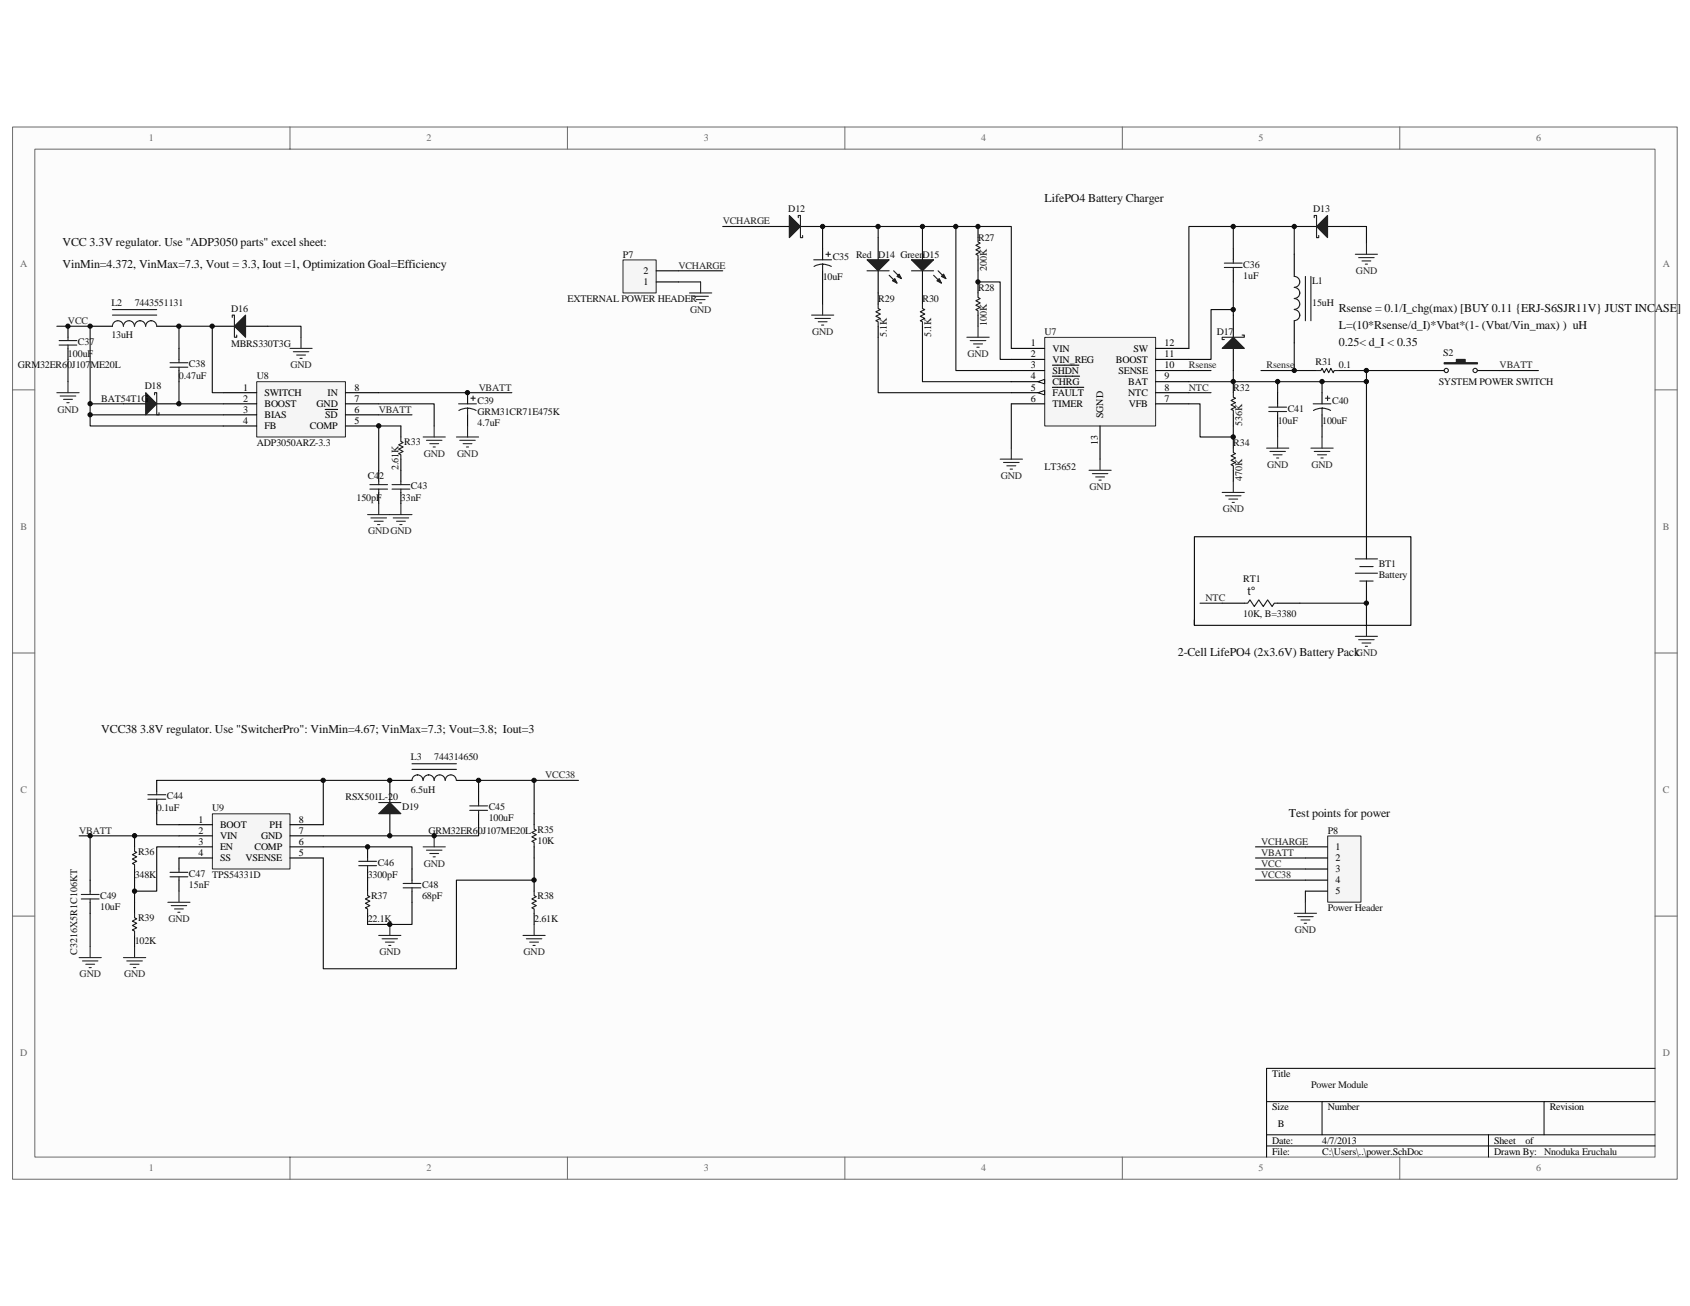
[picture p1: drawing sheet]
<svg xmlns="http://www.w3.org/2000/svg" width="279mm" height="216mm" viewBox="0 0 279 216" stroke-linecap="round" stroke-linejoin="round" font-family="sans-serif">
<path d="M2.1 21h275.2v173.9h-275.2z" fill="#fcfcfc"/>
<path d="M2.1 21h275.2v173.9h-275.2z" fill="none" stroke="#6a6a6a" stroke-width=".17"/>
<path d="M5.8 24.7h267.8v166.6h-267.8z" fill="#fcfcfc"/>
<g fill="none" stroke="#6a6a6a" stroke-width=".17">
<path d="M5.8 24.7h267.8v166.6h-267.8zM47.9 21v3.6M93.8 21v3.6M139.7 21v3.6M185.5 21v3.6M231.4 21v3.6M2.1 64.5h3.6M273.6 64.5h3.7M2.1 107.9h3.6M273.6 107.9h3.7M2.1 151.4h3.6M273.6 151.4h3.7"/>
<path d="M47.9 191.3v3.6M93.8 191.3v3.6M139.7 191.3v3.6M185.5 191.3v3.6M231.4 191.3v3.6"/>
</g>
<path d="M273.6 176.6h-64.2v14.7M209.4 182.1h64.2M209.4 187.6h64.2M209.4 189.4h64.2M218.6 182.1v5.5M246.1 187.6v3.7M255.3 182.1v5.5" fill="none" stroke="#000" stroke-width=".17"/>
<path d="M42.5 63.1h14.6v9.1h-14.6z" fill="#f5f5f5"/>
<path d="M42.4 63.1h14.7v9.1h-14.7z" fill="none" stroke="#262626" stroke-width=".17"/>
<g fill="none" stroke="#000" stroke-width=".18">
<path d="M145.2 39.3v3.6M152.5 39.3v3.6M161.7 37.4v1.9M11.2 53.9v1.9M11.2 57.6v1.8M14.9 53.9h3.7M25.9 53.9h3.7M29.6 57.6v1.8M35.1 53.9h3.7M40.6 53.9h3.7M136 41.1v1.8M136 44.8v1.8"/>
<path d="M145.2 44.8v5.5M145.2 53.9v1.9M152.5 44.8v5.5M152.5 53.9v1.9M161.7 42.9v1.9M161.7 46.6v1.8M161.7 52.1v1.8M203.9 41.1v1.8M203.9 44.8v1.8M214 42v3.7M214 53v3.7M29.6 61.3v1.8"/>
<path d="M36.9 64.9h5.5M36.9 66.8h5.5M36.9 68.6h5.5M36.9 70.4h5.5M53.8 67.7h2M57.1 64.9h5.5M57.1 66.8h5.5M57.1 68.6h5.5M57.1 70.4h5.5M62.6 77.7v1.9M66.3 70.4v1.8M66.3 75.9v3.7"/>
<path d="M77.3 64.9v1.9M77.3 68.6v1.8M203.9 63.1v1.8M203.9 68.6v1.8M203.9 72.2v1.9M203.9 77.7v1.9M211.2 64.9v1.9M211.2 68.6v1.8M215.8 61.3h1.9M218.6 64.9v1.9M218.6 68.6v1.8M221.3 61.3h1.9"/>
<path d="M235.1 61.3h3.7M244.3 61.3h3.6M62.6 81.4v1.8M66.3 81.4v1.8M197.5 88.7h35.8v14.7h-35.8zM202.1 99.7h3.6M211.2 99.7h3.7M225.9 88.7v3.7M225.9 96.1v3.6M22.2 138.2v1.8M60.8 140v1.8M64.5 134.5v3.7"/>
<path d="M68.1 129h-3.6v3.7M75.5 129h3.6M79.1 130.9v1.8M79.1 134.5v1.8M14.9 145.5v1.8M14.9 149.2v1.8M22.2 143.7v1.8M22.2 149.2v1.8M22.2 154.6v1.9M29.6 141.8v1.9M29.6 145.5v1.8M60.8 143.7v3.6"/>
<path d="M60.8 151v1.8M68.1 143.7v1.8M68.1 147.3v1.9M88.3 145.5v1.8M88.3 151v1.8"/>
</g>
<g fill="none" stroke="#0e0e0e" stroke-width=".18">
<path d="M119.5 37.4h7.3M145.2 37.4v1.9M152.5 37.4v1.9M158 37.4v23.9h9.2M203.9 37.4h-7.3v20.2M223.2 37.4h2.7v2.8M9.4 53.9h5.5v12.9h5.5M11.2 59.4v3.7M29.6 57.6v-3.7h5.5v11h1.8M44.3 53.9h5.5v1.9M136 46.6v3.7M136 41.1v-3.7h31.2v20.2"/>
<path d="M145.2 55.8v9.1h22M152.5 55.8v7.3h14.7M161.7 44.8v1.8h3.7v12.8h1.8M203.9 41.1v-3.7h10.1v4.6M203.9 46.6v4.6h-3.7v8.2h-3.6M203.9 51.2v.9M214 56.7v4.6M14.9 66.8v1.8h22M14.9 68.6v1.8h22M29.6 63.1v3.7h7.3M62.6 66.8h9.2v3.6M62.6 68.6h5.5"/>
<path d="M62.6 64.9h22M66.3 70.4h-3.7v7.3M167.2 66.8v7.3M196.6 66.8h1.8v5.4h5.5v-1.8M196.6 63.1h29.3v25.6M196.6 64.9h3.6M196.6 61.3h3.6M203.9 61.3v1.8M208.5 61.3h7.3M211.2 63.1v1.8M211.2 70.4v1.8M218.6 63.1v1.8"/>
<path d="M218.6 70.4v1.8M223.2 61.3h2.7v1.8M225.9 61.3h9.2M247.9 61.3h6.4M198.4 99.7h3.7M214.9 99.7h11v3.7M13.1 138.2h16.5M14.9 138.2v7.3M25.9 134.5v1.8h3.7M25.9 129h38.6M29.6 140h-3.7v7.3h-3.7M53.4 140h14.7v3.7"/>
<path d="M53.4 129v7.3M79.1 136.3v1.9h-25.7M88.3 129v5.5M95.6 129h-16.5v1.9M14.9 151v5.5M22.2 145.5v3.7M53.4 141.8v18.3h22.1v-14.6h12.8v-3.7M68.1 149.2v3.6h-7.3"/>
</g>
<g fill="none" stroke="#262626" stroke-width=".18">
<path d="M47.9 57.6h3.7M48.5 58.1h2.6M49 58.7h1.5M49.6 59.2h.4M49.8 55.8v1.8M134.2 52.1h3.6M134.7 52.6h2.6M135.3 53.2h1.4M135.8 53.7h.4M136 50.3v1.8M159.9 55.8h3.6M160.4 56.3h2.6"/>
<path d="M161 56.9h1.4M161.5 57.4h.4M161.7 53.9v1.9M224.1 42h3.6M224.6 42.6h2.6M225.2 43.1h1.4M225.7 43.7h.4M225.9 40.2v1.8M9.4 64.9h3.7M9.9 65.5h2.6M10.5 66h1.5M11 66.6h.4"/>
<path d="M11.2 63.1v1.8M70 72.2h3.6M70.5 72.8h2.6M71.1 73.3h1.4M71.6 73.9h.4M71.8 70.4v1.8M75.5 72.2h3.6M76 72.8h2.6M76.6 73.3h1.4M77.1 73.9h.4M77.3 70.4v1.8M165.4 75.9h3.6"/>
<path d="M165.9 76.5h2.6M166.5 77h1.4M167 77.6h.4M167.2 74.1v1.8M180 77.7h3.7M180.6 78.3h2.6M181.1 78.8h1.5M181.7 79.4h.4M181.9 75.9v1.8M203.9 79.6v1.8M209.4 74.1h3.7M210 74.6h2.5"/>
<path d="M210.5 75.2h1.5M211.1 75.7h.3M211.2 72.2v1.9M216.7 74.1h3.7M217.3 74.6h2.6M217.8 75.2h1.5M218.4 75.7h.4M218.6 72.2v1.9M60.8 85.1h7.3M61.3 85.6h2.6M61.9 86.2h1.5M62.4 86.7h.4"/>
<path d="M62.6 83.2v1.9M65 85.6h2.6M65.6 86.2h1.4M66.1 86.7h.4M66.3 83.2v1.9M202.1 81.4h3.6M202.6 82h2.6M203.2 82.5h1.4M203.7 83.1h.4M224.1 105.2h3.6M224.6 105.7h2.6M225.2 106.3h1.4"/>
<path d="M225.7 106.8h.4M225.9 103.4v1.8M70 140h3.6M71.8 138.2v1.8M13.1 158.3h3.6M13.6 158.9h2.6M14.2 159.4h1.4M14.7 160h.4M14.9 156.5v1.8M20.4 158.3h3.7M21 158.9h2.5M21.5 159.4h1.5"/>
<path d="M22.1 160h.3M22.2 156.5v1.8M27.7 149.2h3.7M28.3 149.7h2.6M28.9 150.3h1.4M29.4 150.8h.4M29.6 147.3v1.9M62.6 154.6h3.7M63.2 155.2h2.5M63.7 155.7h1.5M64.3 156.3h.3M64.5 152.8v1.8"/>
<path d="M70.5 140.5h2.6M71.1 141.1h1.4M71.6 141.6h.4M86.5 154.6h3.6M87 155.2h2.6M87.6 155.7h1.4M88.1 156.3h.4M88.3 152.8v1.8"/>
</g>
<g fill="none" stroke="#1c1c1c" stroke-width=".18">
<path d="M161.7 39.3v.7l.4 .2-.8 .4 .8 .3-.8 .4 .8 .4-.8 .3 .4 .2v.7M9.8 56.3h2.9M9.8 57h2.9M11.2 55.8v.5M11.2 57v.6M18.6 52.1h7.3M18.6 53.9a.91 .91 0 0 1 .9-.9 .91 .91 0 0 1 .9 .9 .91 .91 0 0 1 .9-.9 .91 .91 0 0 1 .9 .9 .94 .94 0 0 1 1-.9 .9 .9 0 0 1 .9 .9M18.6 51.2h7.3M24.1 53.9a.9 .9 0 0 1 .9-.9 .9 .9 0 0 1 .9 .9M28.1 60h3M29.6 59.4v.6M38.4 52.5v-.4h.4v3.7h.3v-.4"/>
<path d="M134.5 42.9h3M134.6 44l.7-.2 .7-.1 .7 .1 .7 .2M136 43.7v1.1M136.5 42h.8M136.9 41.7v.7M143.3 44.8h3.7M145.2 50.3v.7l.3 .2-.7 .3 .7 .4-.7 .4 .7 .3-.7 .4 .4 .2v.7M147 45.5l1.3 1.3M147.7 44.8l1.3 1.3M150.7 44.8h3.6M152.5 50.3v.7l.4 .2-.8 .3 .8 .4-.8 .4 .8 .3-.8 .4 .4 .2v.7M154.3 45.5l1.3 1.3"/>
<path d="M155.1 44.8l1.3 1.3M161.7 48.4v.8l.4 .2-.8 .3 .8 .4-.8 .4 .8 .3-.8 .4 .4 .2v.7M202.4 43.5h3M202.4 44.2h3M203.9 42.9v.6M203.9 44.2v.6M214 45.7a.9 .9 0 0 1 .9 .9 .9 .9 0 0 1-.9 .9M214 47.5a.9 .9 0 0 1 .9 .9 .9 .9 0 0 1-.9 .9 .9 .9 0 0 1 .9 .9 .9 .9 0 0 1-.9 .9M214 51.2a.92 .92 0 0 1 .9 .9 .9 .9 0 0 1-.9 .9M215.8 45.7v7.3M216.7 45.7v7.3M28.1 60.7h3"/>
<path d="M29.6 60.7v.6M62.6 79.6v.5M66.3 72.2v.8l.4 .2-.8 .3 .8 .4-.8 .4 .8 .3-.8 .4 .4 .2v.7M66.3 79.6v.5M75.8 66.8h3M75.9 67.9l.6-.3 .8-.1 .7 .1 .7 .3M77.3 67.5v1.1M77.9 65.8h.7M78.2 65.5v.7M203.9 64.9v.8l.4 .1-.8 .4 .8 .4-.8 .3 .8 .4-.8 .4 .4 .1v.8M203.9 74.1v.7l.4 .2-.8 .4 .8 .3-.8 .4 .8 .4-.8 .3 .4 .2v.7M209.8 67.3h2.9"/>
<path d="M209.8 68h2.9M211.2 66.8v.5M211.2 68v.6M217.1 66.8h2.9M217.1 67.9l.7-.3 .8-.1 .7 .1 .7 .3M217.7 61.3h.7l.2-.4 .3 .7 .4-.7 .4 .7 .3-.7 .4 .7 .2-.3h.7M218.6 67.5v1.1M219.1 65.8h.8M219.5 65.5v.7M61.2 80.9h2.9M61.2 80.1h2.9M62.6 80.9v.5"/>
<path d="M64.8 80.9h3M64.8 80.1h3M66.3 80.9v.5M205.7 99.7h.6l.4-.5 .7 1.1 .7-1.1 .8 1.1 .7-1.1 .7 1.1 .4-.6h.5M224.1 94.8h3.6M224.1 92.4h3.6M224.8 93.7h2.2M224.8 96.1h2.2M22.2 140v.7l.4 .2-.7 .4 .7 .3-.7 .4 .7 .4-.7 .3 .3 .2v.8M62.6 132.7h3.7M68.1 126.3h7.4M68.1 127.2h7.4"/>
<path d="M69.9 129a.9 .9 0 0 0-.9-.9 .91 .91 0 0 0-.9 .9M75.4 129a.92 .92 0 0 0-.9-.9 .92 .92 0 0 0-.9 .9 .91 .91 0 0 0-.9-.9 .91 .91 0 0 0-.9 .9 .9 .9 0 0 0-.9-.9 .9 .9 0 0 0-.9 .9M77.7 134h2.9M77.7 133.2h2.9M79.1 132.7v.5M79.1 134v.5M13.4 147.9h3M13.4 148.6h3M14.9 147.3v.6M14.9 148.6v.6M22.2 151v.7l.4 .2-.7 .4 .7 .3-.7 .4 .7 .4-.7 .3 .3 .2v.7M28.1 144.2h3"/>
<path d="M28.1 144.9h3M29.6 143.7v.5M29.6 144.9v.6M59.3 143.1h3M59.3 142.4h3M60.8 147.3v.8l.4 .1-.8 .4 .8 .4-.8 .3 .8 .4-.8 .4 .4 .2v.7M60.8 141.8v.6M60.8 143.1v.6M66.7 146.8h2.9M66.7 146h2.9M68.1 145.5v.6M68.1 146.8v.5"/>
<path d="M88.3 147.3v.8l.4 .1-.8 .4 .8 .4-.8 .3 .8 .4-.8 .4 .4 .2v.7"/>
<circle cx="239.1" cy="61.2" r=".35"/>
<circle cx="243.9" cy="61.2" r=".36"/>
</g>
<g fill="#1c1c1c" stroke="#1c1c1c" stroke-width=".18">
<path d="M38.8 53.9l1.8-1.8v3.7z"/>
<path d="M62.6 134.5l1.9-1.8 1.8 1.8z"/>
<path d="M150.7 42.9h3.6l-1.8 1.9z"/>
<path d="M154.9 46.4l.4-.3 .3 .7z"/>
<path d="M156 45.3l.4 .8-.8-.4z"/>
<path d="M143.3 42.9h3.7l-1.8 1.9z"/>
<path d="M147.6 46.4l.3-.3 .4 .7z"/>
<path d="M148.7 45.3l.3 .8-.7-.4z"/>
<path d="M238.8 60h2v-.6h1.4v.6h2.1v.2h-5.5z" fill-rule="evenodd"/>
</g>
<path d="M219.5 138.2h5.5v10.9h-5.5z" fill="#f5f5f5"/>
<path d="M219.5 138.2h5.5v10.9h-5.5z" fill="none" stroke="#262626" stroke-width=".17"/>
<path d="M215.8 140h3.7M215.8 141.8h3.7M215.8 143.7h3.7M215.8 145.5h3.7M215.8 147.3h3.7" fill="none" stroke="#000" stroke-width=".18"/>
<path d="M207.6 140h8.2M207.6 141.8h8.2M207.6 143.7h8.2M207.6 145.5h8.2M215.8 147.3v1.9" fill="none" stroke="#0e0e0e" stroke-width=".18"/>
<path d="M214 151h3.7M214.5 151.5h2.6M215.1 152.1h1.5M215.6 152.6h.4M215.8 149.2v1.8" fill="none" stroke="#262626" stroke-width=".18"/>
<path d="M103 43h5.5v5.4h-5.5z" fill="#f5f5f5"/>
<path d="M103 43h5.5v5.4h-5.5z" fill="none" stroke="#262626" stroke-width=".17"/>
<g fill="none" stroke="#000" stroke-width=".18">
<path d="M126.8 37.4h3.7M132.3 37.4h3.7M214 37.4h3.7M219.5 37.4h3.7M108.5 46.6h3.6M108.5 44.8h3.6M203.9 52.1v3.7M203.9 57.6v3.7M20.4 66.8h3.7M25.9 66.8h3.7M25.9 129v1.9M25.9 132.7v1.8"/>
<path d="M88.3 134.5v1.8M88.3 140v1.8"/>
</g>
<path d="M114 48.4h3.7M114.5 49h2.6M115.1 49.5h1.5M115.6 50.1h.4M115.8 46.6v1.8" fill="none" stroke="#262626" stroke-width=".18"/>
<path d="M132 36v-.4h.3v3.7h.4v-.4M217.3 36v-.4h.4v3.7h.3v-.4M205.4 55.4h.3v.4h-3.6v.3h.3M25.5 65.3v-.4h.4v3.7h.4v-.4M24.4 132.1h3M24.4 131.4h3M25.9 130.9v.5M25.9 132.1v.6M88.3 136.3v.8l.4 .1-.8 .4 .8 .4-.8 .3 .8 .4-.8 .4 .4 .2v.7" fill="none" stroke="#1c1c1c" stroke-width=".18"/>
<g fill="#1c1c1c" stroke="#1c1c1c" stroke-width=".18">
<path d="M24.1 64.9l1.8 1.9-1.8 1.8z"/>
<path d="M130.5 35.6l1.8 1.8-1.8 1.9z"/>
<path d="M202.1 57.6l1.8-1.8 1.8 1.8z"/>
<path d="M217.7 37.4l1.8-1.8v3.7z"/>
</g>
<path d="M112.1 46.6h3.7M112.1 44.8h7.4" fill="none" stroke="#0e0e0e" stroke-width=".18"/>
<path d="M172.7 55.8h18.4v14.6h-18.4z" fill="#f5f5f5"/>
<path d="M172.7 55.8h18.4v14.6h-18.4z" fill="none" stroke="#262626" stroke-width=".17"/>
<path d="M167.2 57.6h5.5M167.2 59.4h5.5M167.2 61.3h5.5M167.2 63.1h5.5M174 60.4h4.4" fill="none" stroke="#000" stroke-width=".18"/>
<path d="M171.6 63.1l1.1-.4v.8z" fill="#fcfcfc" stroke="#000" stroke-width=".17"/>
<path d="M167.2 64.9h5.5M174 62.2h4.5" fill="none" stroke="#000" stroke-width=".18"/>
<path d="M171.6 64.9l1.1-.3v.7z" fill="#fcfcfc" stroke="#000" stroke-width=".17"/>
<path d="M191.1 59.4h5.5M191.1 57.6h5.5M167.2 66.8h5.5M174 64h5.2M181.9 70.4v5.5M191.1 66.8h5.5M191.1 64.9h5.5M191.1 63.1h5.5M191.1 61.3h5.5" fill="none" stroke="#000" stroke-width=".18"/>
<path d="M35.1 134.6h12.8v9.1h-12.8z" fill="#f5f5f5"/>
<path d="M35.1 134.5h12.8v9.2h-12.8z" fill="none" stroke="#262626" stroke-width=".17"/>
<path d="M29.6 136.3h5.5M29.6 138.2h5.5M29.6 140h5.5M47.9 136.3h5.5M47.9 138.2h5.5M47.9 140h5.5M29.6 141.8h5.5M47.9 141.8h5.5" fill="none" stroke="#000" stroke-width=".18"/>
<g fill="#0e0e0e" stroke="#0e0e0e" stroke-width=".17">
<circle cx="11.2" cy="53.9" r=".35"/>
<circle cx="14.9" cy="138.2" r=".36"/>
<circle cx="14.9" cy="68.6" r=".35"/>
<circle cx="14.9" cy="66.7" r=".36"/>
<circle cx="14.9" cy="53.9" r=".35"/>
<circle cx="22.2" cy="147.3" r=".36"/>
<circle cx="22.2" cy="138.2" r=".36"/>
<circle cx="29.6" cy="66.7" r=".36"/>
<circle cx="29.6" cy="53.9" r=".35"/>
<circle cx="35.1" cy="53.9" r=".35"/>
<circle cx="53.4" cy="129" r=".35"/>
<circle cx="60.8" cy="140" r=".36"/>
<circle cx="62.6" cy="70.4" r=".36"/>
<circle cx="64.4" cy="152.8" r=".36"/>
<circle cx="64.4" cy="138.2" r=".36"/>
<circle cx="64.4" cy="129" r=".35"/>
<circle cx="71.8" cy="138.2" r=".36"/>
<circle cx="77.3" cy="64.9" r=".35"/>
<circle cx="79.1" cy="129" r=".36"/>
<circle cx="88.3" cy="145.5" r=".36"/>
<circle cx="88.3" cy="129" r=".35"/>
<circle cx="136" cy="37.4" r=".36"/>
<circle cx="145.2" cy="37.4" r=".36"/>
<circle cx="152.5" cy="37.4" r=".36"/>
<circle cx="158" cy="37.4" r=".36"/>
<circle cx="161.7" cy="46.6" r=".35"/>
<circle cx="161.7" cy="37.4" r=".36"/>
<circle cx="203.9" cy="72.2" r=".36"/>
<circle cx="203.9" cy="63.1" r=".36"/>
<circle cx="203.9" cy="51.2" r=".36"/>
<circle cx="203.9" cy="37.4" r=".36"/>
<circle cx="211.2" cy="63.1" r=".36"/>
<circle cx="214" cy="61.2" r=".35"/>
<circle cx="214" cy="37.4" r=".36"/>
<circle cx="218.6" cy="63.1" r=".36"/>
<circle cx="225.9" cy="99.7" r=".35"/>
<circle cx="225.9" cy="63.1" r=".36"/>
<circle cx="225.9" cy="61.2" r=".35"/>
</g>
<g font-size="2" fill="#0e0e0e">
<text x="172.7" y="33.3">LifePO4 Battery Charger</text>
<text x="10.3" y="40.7">VCC 3.3V regulator. Use &quot;ADP3050 parts&quot; excel sheet:</text>
<text x="10.3" y="44.3">VinMin=4.372, VinMax=7.3, Vout = 3.3, Iout =1, Optimization Goal=Efficiency</text>
<text x="221.3" y="51.6">Rsense = 0.1/I_chg(max) [BUY 0.11 {ERJ-S6SJR11V} JUST INCASE]</text>
<text x="221.3" y="54.4">L=(10*Rsense/d_I)*Vbat*(1- (Vbat/Vin_max) ) uH</text>
<text x="221.3" y="57.1">0.25&lt; d_I &lt; 0.35</text>
<text x="194.7" y="108.4">2-Cell LifePO4 (2x3.6V) Battery Pack</text>
<text x="16.7" y="121.2">VCC38 3.8V regulator. Use &quot;SwitcherPro&quot;: VinMin=4.67; VinMax=7.3; Vout=3.8; Iout=3</text>
<text x="213.1" y="135">Test points for power</text>
</g>
<text font-size="2" fill="#1c1c1c" x="206.2" y="98.4">t°</text>
<g font-size="1.7" fill="#696969">
<text x="24.6" y="23.3">1</text>
<text x="70.5" y="23.3">2</text>
<text x="116.4" y="23.3">3</text>
<text x="162.2" y="23.3">4</text>
<text x="208.1" y="23.3">5</text>
<text x="254" y="23.3">6</text>
<text x="3.3" y="44.2">A</text>
<text x="274.9" y="44.2">A</text>
<text x="3.4" y="87.7">B</text>
<text x="274.9" y="87.7">B</text>
<text x="3.4" y="131.1">C</text>
<text x="274.9" y="131.1">C</text>
<text x="3.3" y="174.6">D</text>
<text x="274.9" y="174.6">D</text>
<text x="24.6" y="193.7">1</text>
<text x="70.5" y="193.7">2</text>
<text x="116.4" y="193.7">3</text>
<text x="162.2" y="193.7">4</text>
<text x="208.1" y="193.7">5</text>
<text x="254" y="193.7">6</text>
</g>
<g font-size="1.7" fill="#0e0e0e">
<text x="130.3" y="35.1">D12</text>
<text x="217.1" y="35.1">D13</text>
<text x="161.7" y="39.8">R27</text>
<text x="103" y="42.6">P7</text>
<text x="136" y="46.2">10uF</text>
<text x="137.7" y="42.9">C35 Red D14 GreenD15</text>
<text x="163.1" y="44.8" transform="rotate(-90 163.1 44.8)">200K</text>
<text x="205.5" y="46.1">1uF</text>
<text x="205.5" y="44.2">C36</text>
<text x="216.9" y="47">L1</text>
<text x="18.4" y="50.6">L2</text>
<text x="22.3" y="50.6">7443551131</text>
<text x="38.2" y="51.6">D16</text>
<text x="93.8" y="49.9">EXTERNAL POWER HEADER</text>
<text x="145.2" y="49.9">R29</text>
<text x="152.5" y="49.9">R30</text>
<text x="161.7" y="48.1">R28</text>
<text x="163.1" y="53.9" transform="rotate(-90 163.1 53.9)">100K</text>
<text x="216.9" y="50.6">15uH</text>
<text x="11.2" y="59.1">100uF</text>
<text x="12.9" y="57">C37</text>
<text x="18.4" y="55.9">13uH</text>
<text x="38.2" y="57.4">MBRS330T3G</text>
<text x="146.6" y="55.8" transform="rotate(-90 146.6 55.8)">5.1K</text>
<text x="154" y="55.8" transform="rotate(-90 154 55.8)">5.1K</text>
<text x="172.7" y="55.4">U7</text>
<text x="201.1" y="55.4">D17</text>
<text x="238.6" y="58.9">S2</text>
<text x="2.9" y="60.9">GRM32ER60J107ME20L</text>
<text x="23.9" y="64.4">D18</text>
<text x="29.6" y="62.7">0.47uF</text>
<text x="31.2" y="60.7">C38</text>
<text x="42.4" y="62.7">U8</text>
<text x="203.9" y="64.6">R32</text>
<text x="217.5" y="60.3">R31</text>
<text x="221.3" y="60.9">0.1</text>
<text x="237.8" y="63.6">SYSTEM POWER SWITCH</text>
<text x="16.7" y="66.4">BAT54T1G</text>
<text x="79" y="70.4">4.7uF</text>
<text x="79" y="66.8">C39</text>
<text x="79" y="68.6">GRM31CR71E475K</text>
<text x="205.3" y="70.4" transform="rotate(-90 205.3 70.4)">536K</text>
<text x="211.2" y="70">10uF</text>
<text x="212.9" y="68">C41</text>
<text x="218.6" y="70">100uF</text>
<text x="220.2" y="66.8">C40</text>
<text x="42.4" y="73.7">ADP3050ARZ-3.3</text>
<text x="65.9" y="77.7" transform="rotate(-90 65.9 77.7)">2.61K</text>
<text x="66.8" y="73.5">R33</text>
<text x="172.7" y="77.7">LT3652</text>
<text x="203.9" y="73.7">R34</text>
<text x="58.9" y="82.9">150pF</text>
<text x="60.8" y="79.2">C42</text>
<text x="66.3" y="82.9">33nF</text>
<text x="67.9" y="80.9">C43</text>
<text x="205.3" y="79.6" transform="rotate(-90 205.3 79.6)">470K</text>
<text x="227.9" y="93.7">BT1</text>
<text x="227.9" y="95.5">Battery</text>
<text x="205.5" y="101.9">10K, B=3380</text>
<text x="205.5" y="96.2">RT1</text>
<text x="67.9" y="125.7">L3</text>
<text x="71.8" y="125.7">744314650</text>
<text x="67.9" y="131">6.5uH</text>
<text x="25.9" y="134.1">0.1uF</text>
<text x="27.6" y="132.1">C44</text>
<text x="35.1" y="134.1">U9</text>
<text x="57.1" y="132.3">RSX501L-20</text>
<text x="66.5" y="134">D19</text>
<text x="70.8" y="137.8">GRM32ER60J107ME20L R35</text>
<text x="80.8" y="135.8">100uF</text>
<text x="80.8" y="134">C45</text>
<text x="219.5" y="137.8">P8</text>
<text x="22.8" y="141.3">R36</text>
<text x="62.4" y="143.1">C46</text>
<text x="88.9" y="139.4">10K</text>
<text x="16.6" y="148.6">C49</text>
<text x="22.3" y="145.1">348K</text>
<text x="31.2" y="146.8">15nF</text>
<text x="31.2" y="144.9">C47 TPS54331D</text>
<text x="60.8" y="145.1">3300pF</text>
<text x="61.3" y="148.6">R37</text>
<text x="69.8" y="148.6">68pF</text>
<text x="69.8" y="146.8">C48</text>
<text x="88.9" y="148.6">R38</text>
<text x="16.6" y="150.4">10uF</text>
<text x="22.8" y="152.3">R39</text>
<text x="60.8" y="152.5">22.1K</text>
<text x="88.3" y="152.5">2.61K</text>
<text x="219.5" y="150.6">Power Header</text>
<text x="12.7" y="157.8" transform="rotate(-90 12.7 157.8)">C3216X5R1C106KT</text>
<text x="22.3" y="156.1">102K</text>
<text x="216.7" y="179.9">Power Module</text>
<text x="255.3" y="190.9">Nnoduka Eruchalu</text>
</g>
<g font-size="1.7" fill="#262626">
<text x="119.5" y="37.1">VCHARGE</text>
<text x="112.2" y="44.4">VCHARGE</text>
<text x="224.2" y="45.3">GND</text>
<text x="11.2" y="53.6">VCC</text>
<text x="114.1" y="51.7">GND</text>
<text x="134.3" y="55.4">GND</text>
<text x="160" y="59">GND</text>
<text x="48" y="60.9">GND</text>
<text x="79.1" y="64.6">VBATT</text>
<text x="196.6" y="64.6">NTC</text>
<text x="196.6" y="60.9">Rsense</text>
<text x="209.4" y="60.9">Rsense</text>
<text x="247.9" y="60.9">VBATT</text>
<text x="9.5" y="68.2">GND</text>
<text x="62.6" y="68.2">VBATT</text>
<text x="70.1" y="75.5">GND</text>
<text x="75.6" y="75.5">GND</text>
<text x="209.5" y="77.4">GND</text>
<text x="216.8" y="77.4">GND</text>
<text x="165.5" y="79.2">GND</text>
<text x="180.1" y="81">GND</text>
<text x="60.9" y="88.3">GNDGND</text>
<text x="202.2" y="84.7">GND</text>
<text x="199.3" y="99.4">NTC</text>
<text x="224.2" y="108.5">GND</text>
<text x="90.1" y="128.7">VCC38</text>
<text x="13.1" y="137.8">VBATT</text>
<text x="70.1" y="143.3">GND</text>
<text x="208.5" y="139.6">VCHARGE</text>
<text x="208.5" y="141.5">VBATT</text>
<text x="208.5" y="143.3">VCC</text>
<text x="208.5" y="145.1">VCC38</text>
<text x="27.9" y="152.4">GND</text>
<text x="214.1" y="154.3">GND</text>
<text x="13.2" y="161.6">GND</text>
<text x="20.5" y="161.6">GND</text>
<text x="62.7" y="157.9">GND</text>
<text x="86.6" y="157.9">GND</text>
</g>
<g font-size="1.7">
<text x="106.4" y="47.2">1</text>
<text x="106.4" y="45.3">2</text>
<text x="170.4" y="57.2">1</text>
<text x="170.4" y="59.1">2</text>
<text x="174" y="58.1">VIN</text>
<text x="174" y="60">VIN_REG</text>
<text x="184.5" y="60">BOOST</text>
<text x="187.4" y="58.1">SW</text>
<text x="192.5" y="57.2">12</text>
<text x="192.5" y="59.1">11</text>
<text x="40.2" y="64.6">1</text>
<text x="43.7" y="65.5">SWITCH</text>
<text x="54.1" y="65.5">IN</text>
<text x="58.6" y="64.6">8</text>
<text x="170.4" y="60.9">3</text>
<text x="170.4" y="62.7">4</text>
<text x="170.4" y="64.6">5</text>
<text x="174" y="61.8">SHDN</text>
<text x="174" y="63.6">CHRG</text>
<text x="174" y="65.5">FAULT</text>
<text x="184.9" y="61.8">SENSE</text>
<text x="186.5" y="65.5">NTC</text>
<text x="186.5" y="63.6">BAT</text>
<text x="192.5" y="64.6">8</text>
<text x="192.5" y="62.7">9</text>
<text x="192.5" y="60.9">10</text>
<text x="40.2" y="66.4">2</text>
<text x="40.2" y="68.2">3</text>
<text x="40.2" y="70">4</text>
<text x="43.7" y="67.3">BOOST</text>
<text x="43.7" y="69.1">BIAS</text>
<text x="43.7" y="71">FB</text>
<text x="51.2" y="71">COMP</text>
<text x="52.3" y="67.3">GND</text>
<text x="53.8" y="69.1">SD</text>
<text x="58.6" y="68.2">6</text>
<text x="58.6" y="66.4">7</text>
<text x="58.6" y="70">5</text>
<text x="170.4" y="66.4">6</text>
<text x="174" y="67.3">TIMER</text>
<text x="182.4" y="69.2" transform="rotate(-90 182.4 69.2)">SGND</text>
<text x="186.6" y="67.3">VFB</text>
<text x="192.5" y="66.4">7</text>
<text x="181.5" y="73.5" transform="rotate(-90 181.5 73.5)">13</text>
<text x="32.8" y="136">1</text>
<text x="32.8" y="137.8">2</text>
<text x="36.4" y="136.9">BOOT</text>
<text x="44.6" y="136.9">PH</text>
<text x="49.4" y="137.8">7</text>
<text x="49.4" y="136">8</text>
<text x="32.8" y="139.6">3</text>
<text x="32.8" y="141.5">4</text>
<text x="36.4" y="138.7">VIN</text>
<text x="36.4" y="140.5">EN</text>
<text x="36.4" y="142.4">SS</text>
<text x="40.6" y="142.4">VSENSE</text>
<text x="42.1" y="140.5">COMP</text>
<text x="43.2" y="138.7">GND</text>
<text x="49.4" y="141.5">5</text>
<text x="49.4" y="139.6">6</text>
<text x="220.8" y="140.5">1</text>
<text x="220.8" y="142.4">2</text>
<text x="220.8" y="144.2">3</text>
<text x="220.8" y="146">4</text>
<text x="220.8" y="147.9">5</text>
<text x="210.3" y="178.1">Title</text>
<text x="210.3" y="183.6">Size</text>
<text x="219.5" y="183.6">Number</text>
<text x="256.2" y="183.6">Revision</text>
<text x="210.3" y="189.1">Date:</text>
<text x="210.3" y="190.9">File:</text>
<text x="211.2" y="186.3">B</text>
<text x="218.6" y="189.1">4/7/2013</text>
<text x="218.6" y="190.9">C:\Users\..\power.SchDoc</text>
<text x="247" y="189.1">Sheet</text>
<text x="247" y="190.9">Drawn By:</text>
<text x="252.2" y="189.1">of</text>
</g>
</svg>
